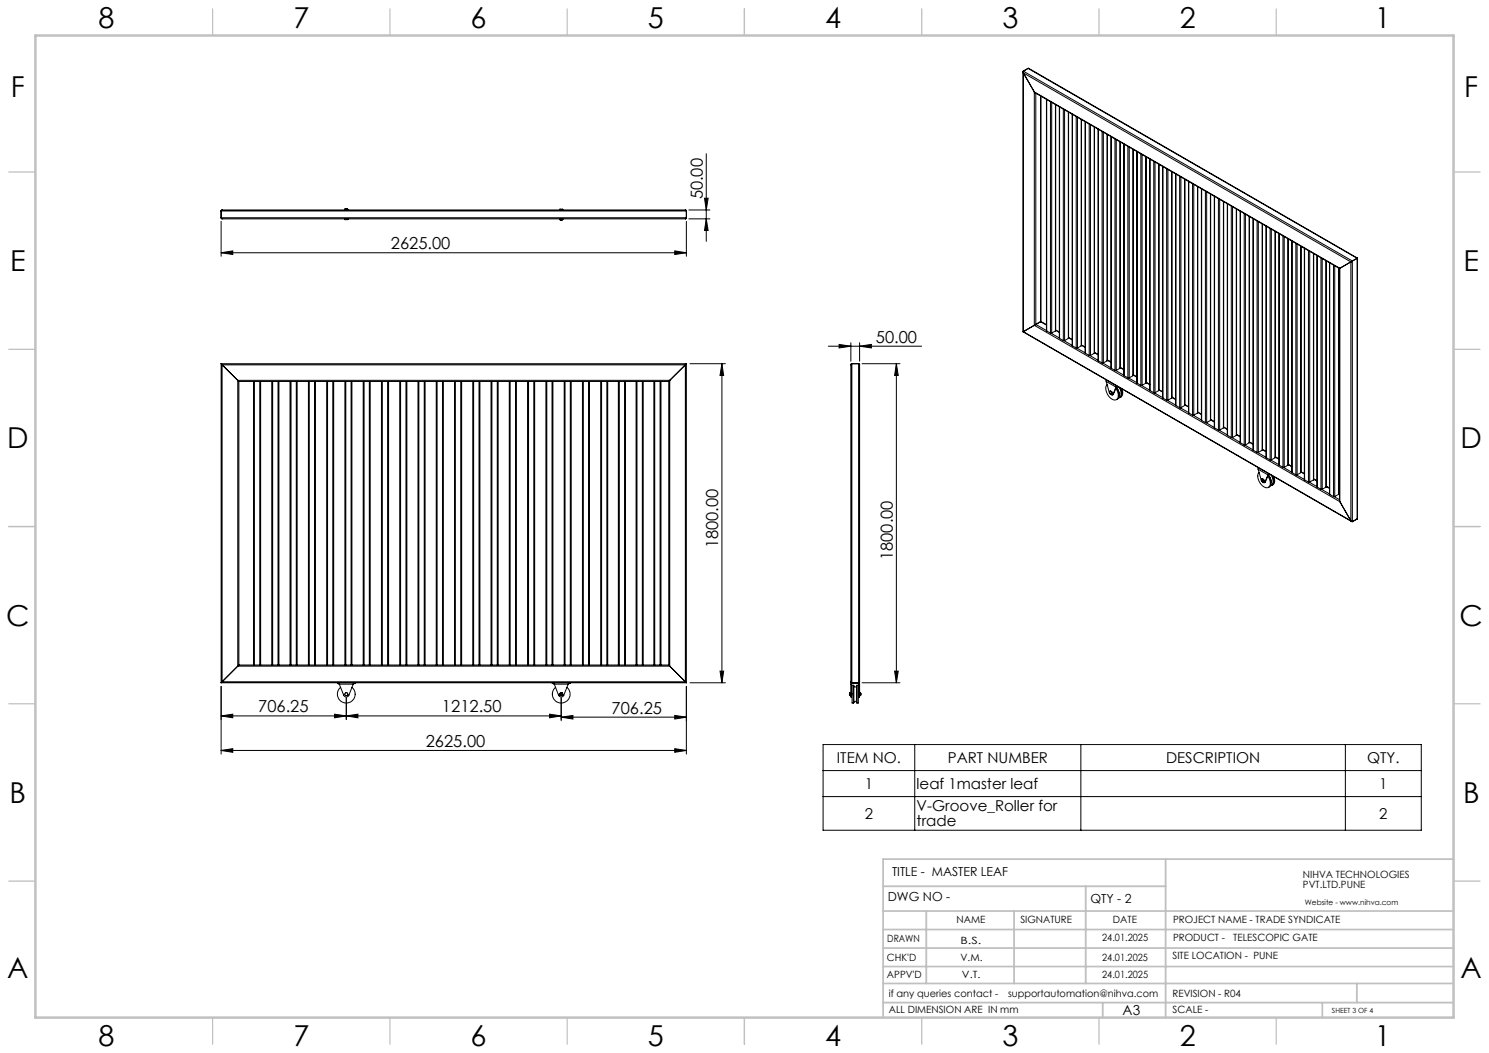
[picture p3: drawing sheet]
<svg xmlns="http://www.w3.org/2000/svg" width="420mm" height="297mm" viewBox="0 0 420 297" stroke-linecap="round" stroke-linejoin="round" font-family="sans-serif">
<g fill="none" stroke="#000" stroke-width=".28">
<path d="M290 19.3h.2M290 19.3l92.8 53.5M290 19.3l-1.4 .8M290.2 19.3l92.7 53.5M288.6 20.2v73.4M288.6 20.1v.5M288.6 20.1l92.9 53.5M288.6 20.6l92.4 53.3M288.6 20.6l3.1 5.3M288.6 20.6v73M291.7 25.9l.3 .3M291.7 25.9l86.2 49.8"/>
<path d="M291.7 25.9v65.9M292 26.2l85.8 49.5M292.2 26.3v65.2M293.5 27.1v63.6M293.6 27.1v63.6M295.2 28v65.2M295.2 28v65.3M296.3 28.6v65.3M296.7 28.9v65M297.7 29.5v63.8M297.8 29.5l-.1 63.8M298.8 30.1v65.3"/>
<path d="M298.9 30.2v65.3M299.9 30.8v65.3M300.3 31v65.1M301.3 31.6v63.9M301.4 31.6l-.1 63.9M302.4 32.2v65.2M302.5 32.2v65.3M303.6 32.9v65.3M303.9 33.1v65.1M305 33.7v63.8M306.1 34.3l.1 65.4M306.2 34.4v65.3"/>
<path d="M307.2 35v65.3M307.6 35.2v65.1M308.6 35.8v63.9M308.7 35.8l-.1 63.9M309.7 36.4l.1 65.4M309.8 36.4v65.4M310.9 37.1v65.3M311.2 37.3v65.1M312.3 37.9v63.9M313.4 38.5v65.2M313.4 38.6v65.3M314.5 39.2v65.3"/>
<path d="M314.9 39.4v65.1M62.4 59.5v1.9M62.4 59.5h131.2M62.7 59.2l-.3 .3M62.7 59.2h130.6M97.2 59.1h.9v.1M97.3 59h.8M97.3 59l-.1 .2M97.4 59.1v.1M97.5 58.9h.4M97.9 59.1v.1M98.1 59v.1"/>
<path d="M157.8 59.2v-.2h1v.2M158.1 59v.2M158.5 59v.2M193.3 59.2l.3 .3M193.6 59.5v1.9M194.3 59.2h5.9M198.7 55.9h1l-.5 3.3zM199.2 43.4v24.7M315.9 40v63.9M316 40v63.7M317 40.6v65.3M317.1 40.7v65.3"/>
<path d="M318.1 41.3v65.3M318.5 41.5v65.1M319.6 42.1v63.9M319.7 42.1l-.1 63.9M320.7 42.7v65.3M320.7 42.8v65.3M321.8 43.4v65.3M322.2 43.6v65.1M323.2 44.2v63.9M323.3 44.2l-.1 63.9M324.3 44.8v65.3M324.4 44.9v65.3"/>
<path d="M325.4 45.5v65.3M325.8 45.7v65.1M326.8 46.3v63.9M326.9 46.4l-.1 63.8M327.9 46.9l.1 65.4M328 47v65.3M329.1 47.6v65.3M329.4 47.8v65.1M330.5 48.4v63.9M330.6 48.4l-.1 63.9M331.6 49v65.3M331.7 49.1v65.3"/>
<path d="M332.7 49.7v65.3M333.1 49.9v65.1M334.2 50.5v63.9M334.2 50.5v63.8M335.2 51.1v65.3M335.3 51.2v65.3M336.4 51.8v65.3M336.7 52v65.1M337.8 52.6v63.9M337.9 52.7l-.1 63.8M338.9 53.2v65.3M338.9 53.3v65.3"/>
<path d="M340 53.9v65.3M340.4 54.1v65.1M341.4 54.7v63.9M341.5 54.7l-.1 63.9M342.5 55.3v65.3M342.6 55.4v65.3M343.7 56v65.3M344 56.2v65.1M345.1 56.8v63.9M345.2 56.9l-.1 63.8M346.2 57.5l.1 65.3M346.3 57.5v65.3"/>
<path d="M347.3 58.1v65.3M347.7 58.3v65.1M348.7 58.9v63.9M348.8 58.9l-.1 63.9M349.8 59.5l.1 65.4M349.9 59.6v65.3M62.4 71.3l3.3-.5v1zM62.4 62.4v9.9M62.4 71.3h131.2M62.4 61.4l.3 .3M62.4 61.4h131.2M62.7 61.7h130.6"/>
<path d="M97.2 61.7v.2h.9v-.2M97.4 61.7v.2M97.9 61.7v.2M157.8 61.7l1 .2M157.9 61.9h.8M157.9 61.9h.1M158.1 61.7v.2M158.1 62h.4M158.5 61.7v.2M158.8 61.7l-.1 .2M190.3 70.8l3.3 .5-3.3 .5zM193.6 61.4l-.3 .3"/>
<path d="M193.6 62.4v9.9M194.3 61.7h5.9M199.2 61.7l.5 3.3h-1zM350.9 60.2v65.3M351.3 60.4v65.1M352.4 61v63.9M352.4 61.1v63.8M353.4 61.7v65.2M353.5 61.7v65.3M354.6 62.3v65.3M354.9 62.5v65.1M356 63.1v63.9"/>
<path d="M356.1 63.2v63.7M357.1 63.7v65.3M357.2 63.8v65.3M358.2 64.4v65.3M358.6 64.6v65.1M359.7 65.2v63.9M359.7 65.3v63.8M360.8 65.9v65.2M360.8 65.9v65.3M361.9 66.5v65.3M362.2 66.7v65.1M363.3 67.3v63.9"/>
<path d="M363.4 67.4l-.1 63.8M364.4 68v65.2M364.5 68v65.3M365.5 68.6v65.3M365.9 68.8v65.1M366.9 69.4v63.9M367 69.5l-.1 63.8M367.9 70l.1 65.4M368 70.1v65.3M369.1 70.7v65.3M369.4 70.9v65.1M370.5 71.5v63.9"/>
<path d="M370.6 71.5l-.1 63.9M371.5 72v65.3M371.5 72.1v65.3M372.6 72.7v65.3M373 72.9v65.1M374 73.5v63.9M374.1 73.6l-.1 63.8M375 74.1v65.2M375.1 74.1v65.3M376.1 74.8v65.2M376.5 75v65M377.5 75.6v63.8"/>
<path d="M377.6 75.6l-.1 63.8M377.8 75.7l.1 65.8M377.9 75.7h-.1M377.9 75.7v65.8M381 73.9v73M381 73.9l-3.1 1.8M381.5 73.6l-.5 .3M381.5 73.6v73.5M382.8 72.8v73.6M382.8 72.8l-1.3 .8M382.9 72.8l-.1 73.6M382.9 72.8h-.1"/>
<path d="M233.6 97.6h26.4M236.7 97.2l3.3 .4-3.3 .5zM240 96.7v5.2M242.5 97.6l3.3-.4v.9zM242.5 96.7v5.2M288.6 93.6l92.6 53.5M288.6 93.6h.1M288.6 93.6l92.4 53.3M291.7 91.8l86.2 49.7M291.7 91.8l-3.1 1.8M292.2 91.5l-.5 .3M292.2 91.5l3 1.7"/>
<path d="M293.5 90.7l-1.3 .8M293.5 90.7l1.7 1M293.6 90.7h-.1M293.6 90.7l1.6 .9M295.2 93.2v.1M295.2 93.3l1.1 .6M296.3 93.9h.4M296.5 94l2.3 1.3M297.7 93.3l-1 .6M297.8 93.1l1 .6M297.8 93.2l1 .6M298.8 95.4l.1 .1"/>
<path d="M298.9 95.5l1 .6M299.9 96.1h.4M300.1 96.1l2.3 1.3M301.3 95.5l-1 .6M301.4 95.2l1 .6M301.4 95.3l1 .6M302.4 97.4l.1 .1M302.5 97.5l1.1 .7M303.6 98.2h.3M303.8 98.2l2.3 1.3M305 97.5l-1.1 .7M305 97.3l1.1 .6"/>
<path d="M305 97.4l1.1 .6M306.2 99.7l1 .6M308.6 99.7l-1 .6M308.7 99.4l1 .6M308.7 99.5l1 .6M62.4 102.6l.3 .3M62.4 102.6v90M62.4 102.6h131.2M62.7 102.9h130.6M62.7 102.9l4.4 4.4M62.7 102.9v89.4M67.1 107.3l.3 .3"/>
<path d="M67.1 107.3h121.8M67.1 107.3v80.6M67.4 107.6h4.4M67.4 107.6v80M71.5 107.6v80M71.8 107.6h1.5M71.8 107.6v80M73.3 107.6h3.6M73.3 107.6v80M73.5 107.6v80M76.7 107.6v80M76.9 107.6h1.5"/>
<path d="M76.9 107.6v80M78.4 107.6h3.7M78.4 107.6v80M78.7 107.6v80M81.8 107.6v80M82.1 107.6h1.5M82.1 107.6v80M83.6 107.6h3.4M83.6 107.6v80M83.8 107.6v80M87 107.6v80M87 107.6h.2"/>
<path d="M87.2 107.6h1.5M87.2 107.6v80M88.7 107.6h3.5M88.7 107.6v80M89 107.6v80M92.1 107.6v80M92.2 107.6h.2M92.4 107.6h1.5M92.4 107.6v80M93.9 107.6h3.4M93.9 107.6v80M94.1 107.6v80"/>
<path d="M97.3 107.6v80M97.3 107.6h.2M97.5 107.6h1.5M97.5 107.6v80M99 107.6h3.5M99 107.6v80M99.3 107.6v80M102.4 107.6v80M102.5 107.6h.2M102.7 107.6h1.5M102.7 107.6v80M104.2 107.6h3.4"/>
<path d="M104.2 107.6v80M104.4 107.6v80M107.6 107.6v80M107.6 107.6h.2M107.8 107.6h1.5M107.8 107.6v80M109.3 107.6h3.5M109.3 107.6v80M109.6 107.6v80M112.7 107.6v80M112.8 107.6h.2M113 107.6h1.5"/>
<path d="M113 107.6v80M114.5 107.6h3.4M114.5 107.6v80M114.8 107.6v80M117.9 107.6v80M117.9 107.6h.2M118.1 107.6h1.6M118.1 107.6v80M119.7 107.6h3.4M119.7 107.6v80M119.9 107.6v80M123 107.6v80"/>
<path d="M123.1 107.6h.2M123.3 107.6h1.5M123.3 107.6v80M124.8 107.6h3.6M124.8 107.6v80M125.1 107.6v80M128.2 107.6v80M128.4 107.6h1.6M128.4 107.6v80M130 107.6h3.6M130 107.6v80M130.2 107.6v80"/>
<path d="M133.4 107.6v80M133.6 107.6h1.5M133.6 107.6v80M135.1 107.6h3.6M135.1 107.6v80M135.4 107.6v80M138.5 107.6v80M138.7 107.6h1.6M138.7 107.6v80M140.3 107.6h3.6M140.3 107.6v80M140.5 107.6v80"/>
<path d="M143.7 107.6v80M143.9 107.6h1.5M143.9 107.6v80M145.4 107.6h3.7M145.4 107.6v80M145.7 107.6v80M148.8 107.6v80M149.1 107.6h1.5M149.1 107.6v80M150.6 107.6h3.4M150.6 107.6v80M150.8 107.6v80"/>
<path d="M154 107.6v80M154 107.6h.2M154.2 107.6h1.5M154.2 107.6v80M155.7 107.6h3.5M155.7 107.6v80M156 107.6v80M159.1 107.6v80M159.2 107.6h.2M159.4 107.6h1.5M159.4 107.6v80M160.9 107.6h3.4"/>
<path d="M160.9 107.6v80M161.1 107.6v80M164.3 107.6v80M164.3 107.6h.2M164.5 107.6h1.5M164.5 107.6v80M166 107.6h3.5M166 107.6v80M166.3 107.6v80M169.4 107.6v80M169.5 107.6h.2M169.7 107.6h1.5"/>
<path d="M169.7 107.6v80M171.2 107.6h3.5M171.2 107.6v80M171.4 107.6v80M174.4 107.6v80M174.7 107.6h1.5M174.7 107.6v80M176.2 107.6h3.5M176.2 107.6v80M176.4 107.6v80M179.4 107.6v80M179.7 107.6h1.5"/>
<path d="M179.7 107.6v80M181.2 107.6h3.5M181.2 107.6v80M181.4 107.6v80M184.4 107.6v80M184.7 107.6h1.5M184.7 107.6v80M186.2 107.6h2.4M186.2 107.6v80M186.4 107.6v80M188.6 107.6v80M188.9 107.3l-.3 .3"/>
<path d="M188.9 107.3v80.6M193.3 102.9v89.4M193.3 102.9l-4.4 4.4M193.6 102.6l-.3 .3M193.6 102.6v90M194.6 102.6h10M203.6 102.6l.5 3.3h-1zM203.6 102.6v90M240 102.9v89.4M240.3 102.6l-.3 .3M240.3 102.6h1.9M240.3 102.6v90"/>
<path d="M242.2 102.6l.3 .3M242.2 102.6v90M242.5 102.9v89.5l-.3 .2M243.2 102.6h10.7M252.8 102.6l.6 3.3h-1.1zM252.8 102.6v90M307.2 100.3h.4M307.4 100.3l2.3 1.3M309.8 101.8l1.1 .6M310.9 102.4h.3M311.1 102.4l2.3 1.3M311.9 107.1l.1 .5"/>
<path d="M312 107.6l.9 3a.67 .67 0 0 0 .3 .7 .67 .67 0 0 0 .7-.1M312 107.6l2.8 1.6M312.3 108.5a3.2 3.2 0 0 0 1.3 4.1 1.19 1.19 0 0 0 1.6-.1 1.19 1.19 0 0 0 .2-1.5l-.7-1.5M312.3 101.8l-1.1 .6M312.3 101.5l1.1 .6M312.3 101.6l1.1 .6M313.1 110.3l.5 .2M313.1 110.3l-.2 .3 .2 .4 .3 .2M313.1 110.3l.3 .3M313.4 103.7v.2M313.4 110.6l.2 .4M313.4 103.9l1.1 .6"/>
<path d="M313.6 110.5l.1 .4M313.6 110.5l-.2 .1M313.6 111l-.2 .2M313.7 110.9l-.3 .3M313.7 110.9l-.1 .1M314.1 111.2l-.3 .2M314.1 111.2h-.2M314.5 104.5h.4M314.7 104.5l2.3 1.3M314.8 109.2h.1M314.8 109.2l-.9 2M314.9 109.2l.5 .9 .3 1.3"/>
<path d="M314.9 109.2l.5 .8 .3 1.4M314.9 109.1l-.8 2.1M315.2 109l-.4 .2M315.4 109.1l-.6 .1M315.7 111.4l-.2 .9-.6 .4M315.7 109.3a2.02 2.02 0 0 1-.1 2.9M315.9 103.9l-1 .6M316 109.4a1.85 1.85 0 0 1-.4 2.9h-.1M316 103.7l-.1 .2M316 103.6l1 .6M316 103.7l1 .6M316.4 109.7a1.73 1.73 0 0 1-.5 2.4"/>
<path d="M317 105.9l.1 .1M317.1 106l1 .6M318.1 106.6h.4M318.3 106.6l2.4 1.3M319.6 106l-1.1 .6M319.7 105.7l1 .6M319.7 105.8l1 .6M320.7 108v.1M320.7 108.1l1.1 .6M321.8 108.7h.4M322 108.7l2.3 1.4M323.2 108.1l-1 .6"/>
<path d="M323.3 107.8l1 .6M323.3 107.9l1 .6M324.3 110.1l.1 .1M324.4 110.2l1 .6M325.4 110.8h.4M325.6 110.8l2.3 1.3M326.8 110.2l-1 .6M326.9 109.9l1 .6M326.9 110l1 .6M328 112.3l1.1 .6M329.1 112.9h.3M329.3 112.9l2.3 1.4"/>
<path d="M330.5 112.3l-1.1 .6M330.6 112l1 .6M330.6 112.1l1 .6M331.6 114.3l.1 .1M331.7 114.4l1 .6M332.7 115h.4M333 115l2.2 1.3M334.2 114.4l-1.1 .6M334.2 114.3v.1M334.2 114.2l1 .6M334.2 114.1l1 .6M335.2 116.4l.1 .1"/>
<path d="M335.3 116.5l1.1 .6M336.4 117.1h.3M336.6 117.1l2.3 1.4M337.8 116.5l-1.1 .6M337.9 116.2l1 .6M337.9 116.3l1 .6M338.9 118.5v.1M338.9 118.6l1.1 .6M340 119.2h.4M340.2 119.2l2.3 1.4M341.4 118.6l-1 .6M341.5 118.3l1 .6"/>
<path d="M341.5 118.4l1 .6M342.5 120.6l.1 .1M342.6 120.7l1.1 .6M343.7 121.3h.3M343.9 121.4l2.3 1.3M345.1 120.7l-1.1 .6M345.2 120.4l1 .6M345.2 120.5l1 .6M346.3 122.8l1 .6M347.3 123.4h.4M347.5 123.4l2.3 1.4M348.7 122.8l-1 .6"/>
<path d="M348.8 122.5l1 .6M348.8 122.6l1 .6M349.9 124.9l1 .6M350.9 125.5h.4M351.2 125.6l2.2 1.3M352.4 124.9l-1.1 .6M352.4 124.6l1 .6M352.4 124.7l1 .6M353.4 126.9l.1 .1M353.5 127l1.1 .6M354.6 127.6h.3M354.8 131.8l.1 .6"/>
<path d="M354.8 127.7l2.3 1.3M354.9 132.4l.8 3a.67 .67 0 0 0 .4 .6 .67 .67 0 0 0 .7 0M354.9 132.4l2.7 1.5M355.1 133.2a3.2 3.2 0 0 0 1.8 4.3 1.14 1.14 0 0 0 1.2-.3 1.14 1.14 0 0 0 .2-1.3l-.7-1.6M355.8 135.3a.29 .29 0 0 1 .5 .1 .29 .29 0 0 1-.3 .4zM355.9 135.2l.1 .5 .3 .2M355.9 135.2h.1M355.9 135.2h.3M355.9 135.4l.3 .1-.1 .3M355.9 135.2l.4 .2v.5M356 135.1l.4 .1M356 135.1l.2 .1"/>
<path d="M356 135.1l-.1 .1M356 127l-1.1 .6M356.1 126.9l-.1 .1M356.1 126.7l1 .6M356.1 126.9l1 .5M356.2 135.2l.2 .3M356.2 135.2l.1 .1M356.3 135.9h.1M356.3 135.3l.1 .2M356.4 135.5v.3M356.4 135.8l-.1 .1M356.4 135.5l.1 .2"/>
<path d="M356.4 135.2l.2 .4M356.4 135.2l-.1 .1M356.5 135.7l-.1 .1M356.6 135.6l-.3 .3M356.6 135.6l-.1 .1M356.9 135.9l-.2 .2M356.9 135.9l-.1 .1M357.1 129l.1 .1M357.2 129.1l1 .6M357.6 133.9l-.8 2.1M357.7 133.9h-.1M357.8 133.9l-.9 2"/>
<path d="M358.1 133.7l-.5 .2M358.2 129.7h.4M358.3 133.8l-.6 .1M358.5 129.7l2.3 1.4M358.6 136.2l-.3-1.3-.5-1a2.52 2.52 0 0 1 .3 3.4l-.3 .1M358.6 134a1.95 1.95 0 0 1-.2 2.9M358.8 134.2a1.77 1.77 0 0 1-.4 2.8M359.3 134.4a1.83 1.83 0 0 1-.5 2.5M359.7 129.1l-1.1 .6M359.7 128.8l1.1 .6M359.7 128.9l1.1 .6M360.8 131.1v.1"/>
<path d="M360.8 131.2l1.1 .6M361.9 131.8h.3M362.1 131.9l2.3 1.3M363.3 131.2l-1.1 .6M363.4 130.9l1 .6M363.4 131.1l1 .6M364.4 133.2l.1 .1M364.5 133.3l1 .6M365.5 133.9h.4M365.7 134l2.2 1.2M366.9 133.3l-1 .6M367 133.1l.9 .5"/>
<path d="M367 133.1l.9 .6M368 135.4l1.1 .6M369.1 136h.3M369.3 136l2.2 1.3M370.5 135.4l-1.1 .6M370.6 135.1l.9 .5M370.6 135.2l.9 .5M371.5 137.3v.1M371.5 137.4l1.1 .6M372.6 138h.4M372.8 138l2.2 1.3M374 137.4l-1 .6"/>
<path d="M374.1 137.1l.9 .6M374.1 137.2l.9 .6M375 139.3l.1 .1M375.1 139.4l1 .6M377.5 139.4l-1 .6M377.6 139.2l.2 .1M377.6 139.3l.2 .1M376.1 140h.4M376.3 140.1l1.5 .8M377.9 141.5l3.1 5.4M381 146.9l.5 .2M382.8 146.4l-1.3 .7"/>
<path d="M62.4 193.6v19.1M62.4 192.6h131.2M62.7 192.3l-.3 .3M62.7 192.3h130.6M67.1 187.9h121.8M67.1 187.9l-4.4 4.4M67.4 187.6l-.3 .3M67.4 187.6h4.4M71.8 187.6h1.5M73.3 187.6h3.6M76.9 187.6h1.5M78.4 187.6h3.7"/>
<path d="M82.1 187.6h1.5M83.6 187.6h3.4M87 187.6h.2M87.2 187.6h1.5M88.7 187.6h3.5M92.2 187.6h.2M92.4 187.6h1.5M93.9 187.6h3.4M95.2 192.6l.5 .4-.5-.2zM95.7 193l1.2 3.1a.78 .78 0 0 0 .8 .5 .78 .78 0 0 0 .7-.5l1.2-3.1M95.7 193h3.9M96.1 193.9a2.5 2.5 0 0 0-.2 3.6 2.5 2.5 0 0 0 3.6 0 2.5 2.5 0 0 0-.2-3.6"/>
<path d="M97.3 187.6h.2M97.4 195.4h.5l.2 .4-.2 .4h-.5l-.2-.4zM97.5 187.6h1.5M97.7 196.8v6.1M99 187.6h3.5M99.7 192.9l.5-.3v.2zM102.5 187.6h.2M102.7 187.6h1.5M104.2 187.6h3.4M107.6 187.6h.2M107.8 187.6h1.5M109.3 187.6h3.5"/>
<path d="M112.8 187.6h.2M113 187.6h1.5M114.5 187.6h3.4M117.9 187.6h.2M118.1 187.6h1.6M119.7 187.6h3.4M123.1 187.6h.2M123.3 187.6h1.5M124.8 187.6h3.6M128.4 187.6h1.6M130 187.6h3.6M133.6 187.6h1.5"/>
<path d="M135.1 187.6h3.6M138.7 187.6h1.6M140.3 187.6h3.6M143.9 187.6h1.5M145.4 187.6h3.7M149.1 187.6h1.5M150.6 187.6h3.4M154 187.6h.2M154.2 187.6h1.5M155.7 187.6h3.5M155.8 192.6l.6 .4-.6-.2zM156.4 193l1.2 3.1a.78 .78 0 0 0 .7 .5 .78 .78 0 0 0 .7-.5l1.3-3.1"/>
<path d="M156.4 193h3.9M156.7 193.9a2.5 2.5 0 0 0-.2 3.6 2.5 2.5 0 0 0 3.6 0 2.5 2.5 0 0 0-.2-3.6M158.1 195.4h.4a.46 .46 0 0 1 0 .8h-.4a.43 .43 0 0 1-.3-.4 .43 .43 0 0 1 .3-.4zM158.3 196.8v6.5M159.2 187.6h.2M159.4 187.6h1.5M160.3 192.9l.5-.3v.2zM160.9 187.6h3.4M164.3 187.6h.2M164.5 187.6h1.5M166 187.6h3.5M169.5 187.6h.2"/>
<path d="M169.7 187.6h1.5M171.2 187.6h3.5M174.7 187.6h1.5M176.2 187.6h3.5M179.7 187.6h1.5M181.2 187.6h3.5M184.7 187.6h1.5M186.2 187.6h2.4M188.6 187.6l.3 .3M188.9 187.9l4.4 4.4M193.3 192.3l.3 .3M193.6 193.6v19.1"/>
<path d="M194.6 192.6h10M203.1 189.3h1l-.5 3.3zM239.7 195.6v.4M239.7 195.4v.8M239.7 195.4h.3M239.7 196.2h.3M239.8 195.8h.2M239.8 195.4v.8M240 196.1v.5h.2v-.5M240 192.3l.3 .3M240 193v3.1M240 193h.2"/>
<path d="M240 196.1h.2M240.2 196h.1M240.2 195.6h.1M240.2 193v3.1M240.3 192.6h1.9M240.4 192.8v-.2h-.2l-.2 .4M240.4 192.8l-.2 .2M240.4 192.8h1.7M240.7 193.3v5M240.7 193.3h-.4v5h.4M240.7 193.3l.1 .1M240.8 198.2l.4-.4 .4 .4"/>
<path d="M240.8 193.4l.4 .4 .4-.4M240.8 193.4v4.8M240.8 198.2l-.1 .1M241.6 193.4v4.8M241.6 198.2l.1 .1M241.7 193.3h.4v5h-.4M241.7 193.3v5M241.7 193.3l-.1 .1M242.1 192.8v-.2h.2l.2 .4M242.1 192.8l.2 .2M242.1 196h.2M242.1 195.6h.2"/>
<path d="M242.3 196.1v.5h.2v-.5M242.3 193h.2M242.3 196.1h.2M242.3 193v3.1M242.5 193v3.1M242.5 195.4h.2M242.5 196.2h.2M242.5 195.8h.2M242.7 195.4v.8M242.7 195.4h.1M242.7 195.6v.4M243.2 192.6h10.7"/>
<path d="M252.3 189.3h1.1l-.6 3.3zM62.4 211.7l3.3-.5v1zM62.4 211.7h131.2M62.4 201.9l3.3-.5v1.1zM62.4 201.9h95.9M94.4 201.4l3.3 .5-3.3 .6zM97.7 201.9l3.3-.5v1.1zM155 201.4l3.3 .5-3.3 .6zM158.3 202.3l3.3-.5v1zM158.3 202.3h35.3M190.3 211.2l3.3 .5-3.3 .5zM190.3 201.8l3.3 .5-3.3 .5z"/>
<path d="M232.2 210h168.7v24.2h-168.7zM232.2 217.3h168.7M258 210v24.2M304.9 210v24.2M379.5 210v24.2M232.2 224.7h168.7"/>
<circle cx="356.1" cy="135.6" r=".17"/>
<circle cx="158.3" cy="195.8" r=".21"/>
<circle cx="158.3" cy="195.8" r=".35"/>
<circle cx="158.3" cy="195.8" r=".39"/>
</g>
<g fill="none" stroke="#c0c0c0" stroke-width=".35">
<path d="M60 2.5v7.5M110 2.5v7.5M160 2.5v7.5M210 2.5v7.5M260 2.5v7.5M310 2.5v7.5M360 2.5v7.5M2.5 48.5h7.5M410 48.5h7.5M2.5 98.5h7.5M410 98.5h7.5M2.5 148.5h7.5"/>
<path d="M410 148.5h7.5M2.5 198.5h7.5M410 198.5h7.5M2.5 248.5h7.5M410 248.5h7.5M60 287v7.5M110 287v7.5M160 287v7.5M210 287v7.5M260 287v7.5M310 287v7.5M360 287v7.5"/>
</g>
<g fill="none" stroke="#c0c0c0" stroke-width=".5">
<path d="M249.1 257h160.9M249.1 250h79.7M261.3 257v20.4M286 257v20.4M306.2 250v27.4M328.8 242.3v44.7M410 242.3h-160.9v44.7M249.1 272.6h160.9M249.1 267.4h160.9M249.1 262.2h160.9M249.1 277.4h160.9M382.7 277.4v5.4"/>
<path d="M249.1 282.8h160.9M311 282.8v4.2M373 282.8v4.2"/>
</g>
<path d="M10 10h400v277h-400z" fill="none" stroke="#c0c0c0" stroke-width=".7"/>
<g fill="#000">
<path d="M199.2 61.7l.5 3.3h-1zM198.7 55.9h1l-.5 3.3z"/>
<path d="M203.6 102.6l.5 3.3h-1zM203.1 189.3h1l-.5 3.3zM252.8 102.6l.6 3.3h-1.1zM252.3 189.3h1.1l-.6 3.3z"/>
<path d="M62.4 201.9l3.3-.5v1.1zM94.4 201.4l3.3 .5-3.3 .6zM158.3 202.3l3.3-.5v1zM190.3 201.8l3.3 .5-3.3 .5zM62.4 71.3l3.3-.5v1zM190.3 70.8l3.3 .5-3.3 .5zM236.7 97.2l3.3 .4-3.3 .5zM242.5 97.6l3.3-.4v.9z"/>
<path d="M97.7 201.9l3.3-.5v1.1zM155 201.4l3.3 .5-3.3 .6z"/>
<path d="M190.3 211.2l3.3 .5-3.3 .5zM62.4 211.7l3.3-.5v1z"/>
</g>
<g font-size="8.1">
<text x="27.8" y="8">8</text>
<text x="82.8" y="8">7</text>
<text x="132.8" y="8">6</text>
<text x="182.8" y="8">5</text>
<text x="232.8" y="8">4</text>
<text x="282.8" y="8">3</text>
<text x="332.8" y="8">2</text>
<text x="387.8" y="8">1</text>
<text x="3" y="27.2">F</text>
<text x="413" y="27.2">F</text>
<text x="2.8" y="76.5">E</text>
<text x="412.8" y="76.5">E</text>
<text x="2" y="126.5">D</text>
<text x="412" y="126.5">D</text>
<text x="1.7" y="176.5">C</text>
<text x="411.7" y="176.5">C</text>
<text x="2.7" y="226.5">B</text>
<text x="412.7" y="226.5">B</text>
<text x="2" y="275.7">A</text>
<text x="412" y="275.7">A</text>
<text x="27.8" y="295">8</text>
<text x="82.8" y="295">7</text>
<text x="132.8" y="295">6</text>
<text x="182.8" y="295">5</text>
<text x="232.8" y="295">4</text>
<text x="282.8" y="295">3</text>
<text x="332.8" y="295">2</text>
<text x="387.8" y="295">1</text>
</g>
<g font-size="4.7">
<text x="198.2" y="56.3" transform="rotate(-90 198.2 56.3)">50.00</text>
<text x="110.2" y="70.3">2625.00</text>
<text x="247" y="96.6">50.00</text>
<text x="202.6" y="154.7" transform="rotate(-90 202.6 154.7)">1800.00</text>
<text x="251.9" y="158" transform="rotate(-90 251.9 158)">1800.00</text>
<text x="72.8" y="200.9">706.25</text>
<text x="124.7" y="200.9">1212.50</text>
<text x="172.5" y="201.3">706.25</text>
<text x="120.1" y="210.6">2625.00</text>
</g>
<g font-size="4.2">
<text x="236.1" y="215.2">ITEM NO.</text>
<text x="267.3" y="215.2">PART NUMBER</text>
<text x="328.9" y="215.2">DESCRIPTION</text>
<text x="385.6" y="215.2">QTY.</text>
<text x="243.9" y="222.5">1</text>
<text x="258.6" y="222.5">leaf 1master leaf</text>
<text x="389" y="222.5">1</text>
<text x="243.9" y="230.9">2</text>
<text x="258.6" y="228.9">V-Groove_Roller for</text>
<text x="258.6" y="233">trade</text>
<text x="389" y="230.9">2</text>
</g>
<text font-size="3.9" x="316.7" y="286.4">A3</text>
<g font-size="3.5">
<text x="251.6" y="247">TITLE - MASTER LEAF</text>
<text x="250.4" y="254.2">DWG NO -</text>
<text x="307.6" y="254.8">QTY - 2</text>
</g>
<g font-size="2.8">
<text x="367.5" y="247.7">NIHVA TECHNOLOGIES</text>
<text x="367.5" y="250.5">PVT.LTD.PUNE</text>
<text x="269.8" y="260.4">NAME</text>
<text x="287.8" y="260.4">SIGNATURE</text>
<text x="313.9" y="260.5">DATE</text>
<text x="330.9" y="260.5">PROJECT NAME - TRADE SYNDICATE</text>
<text x="250.3" y="265.7">DRAWN</text>
<text x="270.9" y="266.1">B.S.</text>
<text x="310.9" y="265.5">24.01.2025</text>
<text x="330.9" y="265.5">PRODUCT -</text>
<text x="347.9" y="265.5">TELESCOPIC GATE</text>
<text x="250.2" y="271.1">CHK'D</text>
<text x="250.2" y="275.8">APPV'D</text>
<text x="270.9" y="271.1">V.M.</text>
<text x="271.3" y="275.8">V.T.</text>
<text x="310.9" y="271.1">24.01.2025</text>
<text x="310.9" y="275.8">24.01.2025</text>
<text x="330.7" y="270.6">SITE LOCATION - PUNE</text>
<text x="250.7" y="281.1">if any queries contact -</text>
<text x="284.3" y="281.1">supportautomation@nihva.com</text>
<text x="330.7" y="281.1">REVISION - R04</text>
<text x="250.7" y="285.6">ALL DIMENSION ARE IN mm</text>
<text x="330.7" y="285.6">SCALE -</text>
</g>
<text font-size="2.1" x="368.1" y="255.1">Website - www.nihva.com</text>
<text font-size="2" x="375.7" y="285.6">SHEET 3 OF 4</text>
</svg>
